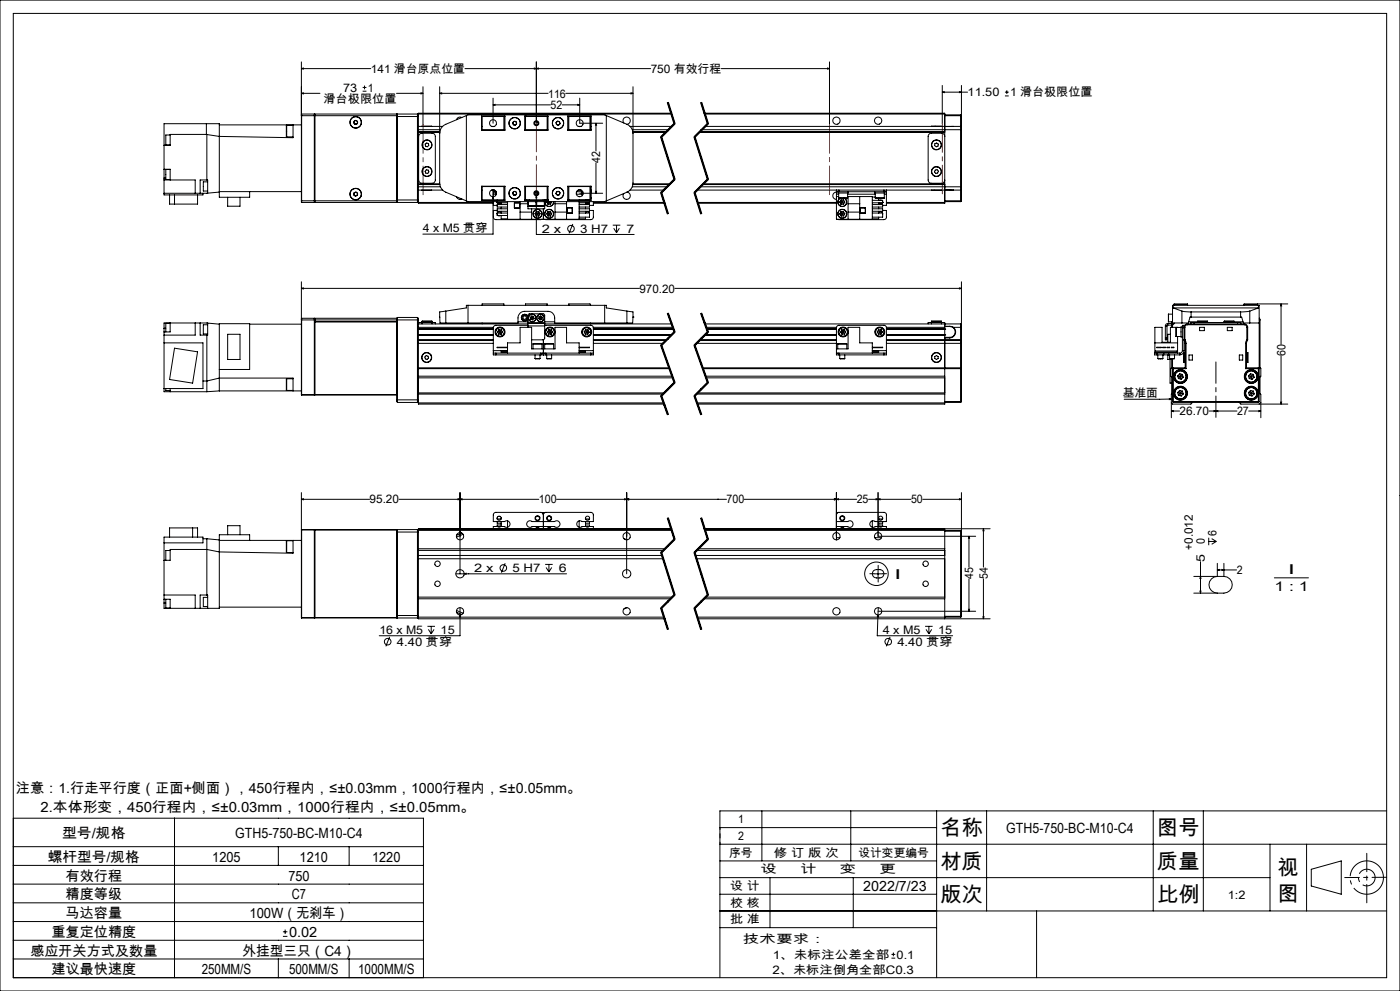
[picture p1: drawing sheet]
<svg xmlns="http://www.w3.org/2000/svg" width="420mm" height="297mm" viewBox="0 0 420 297" stroke-linecap="round" stroke-linejoin="round" font-family="sans-serif">
<g fill="none" stroke="#000" stroke-width=".3">
<path d="M0 0h420v297h-420zM4 4h412v289h-412zM90.4 18.6v41.6M160.9 18.6v18.3M248.8 18.6v18.8M61.9 37.1v3.2M65.8 37.4h24.6M86 37.5v3.5M86 37.5h1.9M87.9 37.4v3.9l-22.1-.4-3.7-.6M90.4 20.6l.6-.2v.3zM90.4 28l.6-.2v.3z"/>
<path d="M90.4 28h5.6M90.4 20.6h20.8M90.5 34.2l-.1 .5h28.6M90.5 34.2v26.5M90.5 34.2h3.8M94.3 34.2v26.5M94.3 34.2l.1 .1M94.4 34.3v.4M94.4 34.2v.1M94.4 34.7v25.5M94.4 34.2h24.6M94.4 34.2v.5"/>
<path d="M94.4 34.2h.1M106.1 36.8l.4 .4M106.4 36.2l-.3 .6M106.9 36.1l.4 .5M106.9 36.1l-.5 .1M107.1 37.1l-.6 .1M107.3 36.6l-.2 .5M108.8 27.3h1.1M108.8 26.2h1.1M109.4 25.6v1.2M119 28h7.9M119 34.7v25.5"/>
<path d="M119 34.2v.5M119 34.4v.5M119 34.2v.2M119 34.9v25M119 34.9h6.5M119.2 34.2v26.5M119.2 34.2h6M119.2 34.2l-.2 .2M125.2 34.2v26.5M125.2 34.2l.3 .2M125.5 34.4v.5M125.5 34.2v.2"/>
<path d="M125.5 34.9v25M125.5 37.9h7.3M125.5 39.6h6.4M125.5 39.7h6.4M125.5 34.2h75.9M125.5 38.9h6.6M125.5 39.5h6.4M126.3 27.8l.6 .2-.6 .1zM126.5 37.9h3M126.9 26v11.4M131.9 28l.6-.2v.3zM131.9 26v28.8a3 3 0 0 0 1.8 2.8l6.2 2.6"/>
<path d="M131.9 28h32.5M138.5 35.2h-.1a1.1 1.1 0 0 0-1.5 .7M139.9 34.6l-6.7 2.9a2.94 2.94 0 0 0-1.3 2.5M139.9 34.6v25.6M139.9 34.6l.5-.2h41l.5 .2M144.5 37.9h.1M144.5 38.9h.1M144.5 34.8h7v4.2h-7zM144.6 38.9h6.9M147.5 37.9h.8M147.9 31.4l.6-.1v.3zM147.9 29.4v7.5"/>
<path d="M147.9 31.4h17.2M151.2 34.9v4M151.5 34.9h-6.9v4.1M153.8 36.9l.3 .5M154.1 37.4h.6M154.1 36.4l-.3 .5M154.1 36.4h.6M154.7 36.4l.3 .5M155 36.9l-.3 .5M157.4 34.8h7v4.2h-7zM157.4 34.9h7M157.4 38.9h7"/>
<path d="M157.7 34.9v4M157.8 34.8l.1 .1M160.3 20.4l.6 .2-.6 .1zM160.9 20.6l.6-.2v.3zM164.1 34.9v4M166.9 36.7l.1 .6M167 37.3l.5 .2M167.3 36.3l.6 .2M167.3 36.3l-.4 .4M167.9 36.5l.1 .6M168 37.1l-.5 .4M168.7 31.4h5.2"/>
<path d="M169.7 28h20.2M170.3 34.9h6.9v4.1M170.3 34.8h7v4.2h-7zM170.3 38.9h6.9M170.6 34.9v4M173.3 31.3l.6 .1-.6 .2zM173.5 37.9h.8M173.9 29.4v7.5h6.9M177 34.9v4M177.2 37.9h.1M177.2 38.9h.1M178.8 36.9l.2 .6h-.4z"/>
<path d="M178.8 36.9v8.4M181.9 34.6v25.6M181.9 34.6l6.2 2.6M187.1 36.9a1.09 1.09 0 0 1 .4-1.7 1.09 1.09 0 0 1 1.5 .6 1.09 1.09 0 0 1-.9 1.4M188.1 37.2l.5 .3a2.94 2.94 0 0 1 1.3 2.5M189 37.9h12.5M189.3 27.8l.6 .2-.6 .1zM189.7 38.9h10.9M189.9 39.6h9.9M189.9 39.5h10M189.9 26v28.8a3 3 0 0 1-1.8 2.8M189.9 39.7h9.8"/>
<path d="M195.2 20.6h-55.7M200.2 30.8l2 6.3M200.4 30.7l2 6.4-4 4 4 12.6-4 4 2 6.4M200.5 30.7l2 6.3M201.3 33.9h-75.8v.3M202.2 36.9l-4 4M202.5 37.2l-4 4M209.8 39.7h73.6M209.8 39.6h73.6M209.9 39.5h73.5M210.2 30.8l2 6.3M210.4 30.7l2 6.4-4 4 4 12.6-4 4 2 6.4"/>
<path d="M210.5 30.7l2 6.3M210.5 38.9h77.7M211.3 33.9h72.1v.3M211.4 34.2h72M211.6 37.9h73.3M212.2 36.9l-4 4M212.5 37.2l-4 4M216.4 20.6h32.4M248.2 20.4l.6 .2-.6 .1zM279.4 37.9h3M282.7 27.6l.6-.1v.3zM282.7 27.6h7.6"/>
<path d="M282.7 25.6v11.5M283.4 34.2v4.7M283.4 38.9v17.1M283.4 34.4h4.8M283.4 34.7h4.8M284.9 37.9h-1.5v1M284.9 37.9h1.1M284.9 37.9h.1M286 37.9h-1.1M286 37.9h2.2M287.8 27.5l.6 .1-.6 .2zM288.2 37.9v1"/>
<path d="M288.2 37.9l.2 .2M288.2 38.9h.2M288.2 34.4l.2 .2-.2 .1M288.2 34.4v.3M288.2 34.7v3.2M288.2 38.9v17.1M288.4 25.6v12.5M288.4 38.1v.8M288.4 38.9v17.1M301.5 28.7h1.1M301.5 27.6h1.1M302 27.1v1.1"/>
<path d="M49.2 50.7v2.7M49.2 50.7v-13.6h16.6v22h9.1v-1.7M49.2 53.4v5h11.7v-.5M49.2 53.9h9.4v4M49.2 50.7h1.8v3.2M49.2 53.4h.5M50.9 58.4v2.8h8.4v-2.8M51 50.8h-1.3v3h1.3M51 40.5h-1.3v3h1.3M52.4 58.4v2.8M61.9 40.3h-10.9v3.2h-1.8M61.9 40.3h.2"/>
<path d="M62.1 40.3v13.6M62.3 54.5h-1.3v2.8h1.3M62.3 57.9h-13.1M62.3 57.9v-4h-2.3v4M65.8 57.4h24.6M65.8 57.6l-3.5 .3M68.3 59.1v2.7h3.7v-2.7M86 41h1.9M106.2 58.4l.4 .3M106.3 57.8l-.1 .6M106.8 57.6l.4 .4M106.8 57.6l-.5 .2"/>
<path d="M107.1 58.5l-.5 .2M107.2 58l-.1 .5M119 59.9v.5M119 59.9h6.5M125.5 59.9v.5M125.5 55.2h6.4M125.5 57h7.3M125.5 56h6.6M125.5 55.3h6.4M126 40.1l3.6-.2a.96 .96 0 0 1 1 1v13a.96 .96 0 0 1-1 1h-3a1.02 1.02 0 0 1-1-1v-13zM126.5 57h3M127.6 43.2l.4-.3 .6 .2v.5l-.4 .4-.6-.2z"/>
<path d="M127.9 50.9l.5 .1 .3 .5-.4 .5-.6-.1-.2-.5zM136.9 58.9a1.07 1.07 0 0 0 1.6 .7M144.5 57h.1M144.5 55.8h7v4.2h-7zM144.5 56h.1M144.6 55.8v4.1h6.9M144.6 55.9h6.9M147.5 57h.8M147.9 59l.2 .6h-.4zM147.9 56.9v13.3h-21M148 57.5h.8M148 57.5v.7"/>
<path d="M148 57v.5M148 58.2v.8M148 59.9v.1M148 58.2h.7M148.5 57.5v.4h.4M148.7 57.9v.8M148.8 57.3v.2M148.8 57.5h.1M149.2 59.9v.1M151.2 55.9v4M153.8 58l.3 .4M154.1 57.4l-.3 .6"/>
<path d="M154.1 58.4h.6M154.7 57.4l.3 .5M154.7 57.4h-.6M155 57.9l-.3 .5M157.4 55.8h7v4.2h-7zM157.4 59.9h7M157.4 55.9h7M157.7 55.9v4M157.9 59.9l-.1 .1M158.4 59.9v.1M158.9 59.9v.1M160.4 57.9h1"/>
<path d="M160.7 57.5h.4M160.9 58.7l.1 .6h-.2zM160.9 57.2v13.1h29.4M162.9 59.9v.1M163.4 59.9v.1M163.6 59.9l-.1 .1M164.1 55.9v4M164.4 60h-.1M166.8 58.1l.5 .4M167 57.5l-.2 .6M167.6 57.4l.4 .4M167.6 57.4l-.6 .1"/>
<path d="M167.8 58.3l-.5 .2M168 57.8l-.2 .5M170.3 55.8h7v4.2h-7zM170.3 55.9h6.9M170.6 55.9v4M172.9 58.2h1.8M173 57.5h1.8M173.5 57h.8M173.6 58.9h.1M173.7 59.9v.1M173.9 57.9h6.9M174.5 57.5v.4h.4"/>
<path d="M174.7 57.9v.8M175.6 59.9v.1M177 55.9v4M177.2 59.4h.1M177.2 59.3h.1M177.2 55.8v4.1h-6.9M177.2 57h.1M177.2 57.5h.1M177.2 56h.1M177.2 57.9h.1M177.2 57v.5M178.6 57.3h.4l-.2 .6z"/>
<path d="M178.8 48.8v9.1M188.1 57.6l-6.2 2.6M188.1 57.6a1.1 1.1 0 0 1 1 1.4 1.1 1.1 0 0 1-1.6 .6 1.1 1.1 0 0 1-.4-1.6M189 57h10.1M189.7 56h10.4M189.9 55.3h10.9M198.2 41.1l4 12.7M198.2 57.8l2 6.3M198.5 41l4 12.7M198.5 57.7l2 6.3M200.9 55.2h-11M202.2 53.6l-4 4"/>
<path d="M202.5 53.9l-4 4M208.2 41.1l4 12.7M208.2 57.8l2 6.3M208.5 41l4 12.7M208.5 57.7l2 6.3M209.1 57h41.9M210.1 56h78.1M210.8 55.3h72.6M210.9 55.2h72.5M212.2 53.6l-4 4M212.5 53.9l-4 4M250.9 57.6a1.09 1.09 0 0 0-1.1 1.1 1.09 1.09 0 0 0 1.1 1.1"/>
<path d="M250.9 57.5h.8M250.9 57.5v.7M250.9 57v.5M250.9 58.2v7.5h10.8v-6.8h-7.4M250.9 58.9h.7M250.9 58.2h.7M251 57h.7M251.4 57.5v.4h3v-.4M251.6 59.3h2.7M251.6 57.9v1.4M251.7 57v.5M251.7 57h13.5"/>
<path d="M251.7 57.5h13.5M252.1 59.4a1.35 1.35 0 0 0-.5 2 1.35 1.35 0 0 0 2.1 0 1.35 1.35 0 0 0-.4-2M252.2 59.4a1.3 1.3 0 0 0-.5 2 1.3 1.3 0 0 0 2 0 1.3 1.3 0 0 0-.5-2M252.3 59.9l-.4 .7M252.3 59.9l.8 1.3M253 59.9h-.7M253 59.9l.4 .7M253 59.9l-.7 1.3M254.3 57.9v1.4M254.3 58.2h8.3M254.4 58.9v6.8M257.9 58.9v6.8"/>
<path d="M261.7 59.1h.9M262.4 57.5v.4h3v-.4M262.6 59.3v.1M262.6 59.3h2.7M262.6 57.9v1.4M262.6 59.4h.1M263.6 59.4v.6M265.2 57.5h.7M265.2 57h.7M265.2 57v.5M265.3 59.3l-2.7 .1M265.3 57.9v1.4"/>
<path d="M265.3 58.2h.6M265.9 57.5v.7M265.9 57v.5M265.9 58.2v3.4h-1.1M265.9 57h19M279.4 57h3M280.5 43.1l.5-.2 .5 .3-.1 .6-.5 .2-.5-.4zM280.6 51l.5-.1 .4 .4-.2 .6-.6 .1-.3-.5zM283.4 40.9a.96 .96 0 0 0-1-1h-3a.96 .96 0 0 0-1 1v13a.96 .96 0 0 0 1 1h3a.96 .96 0 0 0 1-1M283.4 56v4.7M283.4 56v.9h1.5M284.9 56.9l1.1 .1"/>
<path d="M284.9 57h1.1M284.9 56.9v.1M286 57h2.2M288.2 56h.2M288.2 56v1M288.2 57v3.2M288.4 56v.7M288.4 56.7l-.2 .3M288.4 56.7v3.5M90.4 60.2l.1 .5M90.4 60.2h28.6M90.5 60.7h3.8"/>
<path d="M94.4 60.2v.4M94.4 60.6h.1M94.4 60.6l-.1 .1M94.4 60.6v.1M94.4 60.2v.5M94.4 60.7h24.6M119 60.2v.5M119 60.6h.1M119 60.4v.2M119 60.6v.1M119 60.4l.2 .3M119.2 60.7h6"/>
<path d="M125.5 60.7v.2h22.5M125.5 60.4v.3M125.5 60.7h22.5M125.5 60.4l-.3 .3M139.9 60.2l.5 .2h41l.5-.2M148 60.4v1.2h1.2M149.1 60.7h.1M149.2 60.8a.64 .64 0 0 0 .6 .4 .64 .64 0 0 0 .6-.4v.5M149.2 63.1h-1.2l.1 2.3 .7 .4 13.8-.1M149.2 60.4v.3zM149.2 63.8v.8h3.1M149.2 63.8h3.1"/>
<path d="M149.2 60.8h3.1M149.2 63.9v.3M149.2 60.9h1.1M149.4 64.6h.7M150.4 63.3v.5a.66 .66 0 0 0-.6-.3 .66 .66 0 0 0-.6 .3M150.4 62.1v.5M150.4 64.6v1h1.9M152.3 60.4v5.3h21.4v-5.3M152.3 61.3h-3.1v.8h3.1M152.3 62.6h-3.1v.7h3.1M154.3 60.8h1.6v1.6h-1.6zM154.3 60.8h1.6v1.5h-1.6z"/>
<path d="M156 60.4v5.3M156 63.6h3.5M156 61.1h2.4M158.4 60.4v.3M158.4 61.8v.8h5v-.8M158.4 60.7v1.1M158.4 60.7h.1M158.4 61.8h5M158.5 61.6h2.3M158.5 60.4v1.2M159.5 62.6v3.1M160.5 64.1h1.5"/>
<path d="M160.5 64.1l.4 .6M160.8 60.7h.2M160.8 60.4v1.2M160.9 63.4h.7M160.9 63.4l-.4 .7M160.9 64.7h.7M160.9 63.4l.4 .7M161 61.6h.1M161 61.6h1.3M161 60.4v1.2M161 61.7h1.3M161.3 64.1l.3 .6"/>
<path d="M161.3 64.1l-.4 .6M161.6 63.4l.4 .7M161.6 63.4l-.3 .7M162 64.1l-.4 .6M162.3 61.7h1M162.3 61.6h1M163 62.6v3.1M163.3 61.7h.1M163.3 60.7h.1M163.3 60.4v1.2M163.4 60.6v.1M163.4 60.7v1.1"/>
<path d="M163.5 60.4l-.1 .2M164 60.6h1.5M164 64.1h1.5M164 60.6l.4 .6M164 64.1l.4 .6M164.1 60.4l-.1 .2M164.4 63.4h.7M164.4 63.4l-.4 .7M164.4 63.4l.3 .7M164.4 61.2h.7M164.4 64.7h.7M164.7 60.4v.2"/>
<path d="M164.7 60.6l.4 .6M164.7 60.6l-.3 .6M164.7 64.1l.4 .6M164.7 64.1l-.3 .6M164.9 60.4l-.2 .2M165.1 63.4l.4 .7M165.1 63.4l-.4 .7M165.4 60.4l.1 .2M165.5 60.6l-.4 .6M165.5 64.1l-.4 .6M166.1 60.4a1.31 1.31 0 0 1-1.3 1.4 1.31 1.31 0 0 1-1.4-1.2M166.1 60.4a1.35 1.35 0 0 1-1.3 1.5 1.35 1.35 0 0 1-1.4-1.3"/>
<path d="M166.5 60.4v5.3M166.5 63.6h3.5M166.5 61.1h3.5M170 60.4v5.3M170.1 62.3h1.6v1.6h-1.6zM171.7 62.3h-1.6v1.5h1.6M171.8 67.1l-1.1 2.9M173.7 61.3h3.1v.8h-3.1M173.7 62.6h3.1v.7h-3.1M173.7 63.8h3.1M173.7 60.8h3.1M175.6 63.3l.1 .5a.63 .63 0 0 1 .6-.3 .63 .63 0 0 1 .5 .3"/>
<path d="M175.6 62.1v.5M175.6 65.1v.5h-1.9M175.7 60.9h1.1M175.9 60h.7M176.8 60h.1M176.8 60.8a.61 .61 0 0 1-.5 .4 .61 .61 0 0 1-.6-.4l-.1 .5M176.8 60.4v.3zM176.8 63.9v.3M176.8 63.1h1.2v2a.73 .73 0 0 1-.8 .7l-13.8-.1M176.8 63.8v1.3h-3.1M176.8 60.7h.1M178 60.4v1.2h-1.2"/>
<path d="M178 60.9h21.4M178 60.7h21.2M183.8 67.5h2.3M184.1 68.4l.9 1.3M185 67.5v2.2M185.8 68.4l-.8 1.3M209.3 60.7h41.6M209.3 60.9h41.6M251.9 60.6l.4 .6M251.9 60.6h1.5M251.9 64.1l.4 .6M252.3 63.4h.7"/>
<path d="M252.3 63.4l-.4 .7M252.3 63.4l.8 1.3M252.7 64.1h-.8M252.7 64.1h.7M252.7 64.1l-.4 .6M253 63.4l.4 .7M253 63.4l-.3 .7M253.1 61.2h-.8M253.1 64.7h-.8M253.4 60.6l-.3 .6M253.4 64.1l-.3 .6M254.4 63.6h3.5"/>
<path d="M254.4 61.1h3.5M258 62.3h1.6v1.6h-1.6zM258.1 62.3h1.5v1.5h-1.5zM261.7 60h3.1v.8M261.7 61.3h3.1v.8h-3.1M261.7 62.6h3.1v.7h-3.1M261.7 63.8h3.1v1.3h-3.1M261.7 60.8h3.1M263.6 63.3v.5a.63 .63 0 0 1 .6-.3 .63 .63 0 0 1 .6 .3M263.6 62.1v.5M263.6 65.1v.5h-1.9M263.7 60.9h1"/>
<path d="M263.8 60h.7M264.8 60.8a.61 .61 0 0 1-.6 .4 .61 .61 0 0 1-.6-.4v.5M264.8 60.4v.3M264.8 63.9v.3M264.8 63.1h1.1v2.3l-.7 .4-13.9-.1M264.8 60.7h.1M265.9 60.7h17.5M283.4 60.7v.2h-17.5M283.4 60.2h4.8M283.4 60.4h4.8M288.2 60.2h.2M288.2 60.2v.2"/>
<path d="M288.4 60.2l-.2 .2M49.2 98.4v1.1M49.2 99.5v17.9h12.9M49.2 98.4h.5M51 96.9h-1.3v2.6M51 96.8v2.7h-1.8M58.6 96.8v3.6h-9.4M60 96.8v3.6h2.3v-3.6M62.3 97.3h-1.3v2.8h1.3M62.3 96.8h-13.1v1.6M62.3 96.8l3.5 .4M74.9 97.2h15.5"/>
<path d="M90.4 86.4l.6-.1v.3zM90.4 84.5v33.8M90.4 86.4h101.4M90.5 95.4v23M90.5 95.4l-.1 .5h35.1M90.5 95.4h3.8M94.3 95.4v23M94.3 95.4l.1 .5M94.4 95.9v-.5h24.6v22.8M94.4 95.9v22.5h24.6M94.4 96.4h24.6zM119.2 95.1v25.5"/>
<path d="M119.2 95.1l-.2 .3v24.4M119.2 95.1h6M125.2 95.1v25.5M125.2 95.1l.3 .3v.5M125.5 97.1h32.9M125.5 98.6h22.5M125.5 98.7h22.5M125.5 98.1h22.5M125.5 98.5h22.5M125.5 95.9v14.3M126.6 96.6l.1 .1M126.6 96.3h3"/>
<path d="M126.6 96.7h-1v.4M126.6 96.6h3M126.6 96.7h3M126.6 96.3v.3M126.6 96.7v.4M129.6 96.6l-.1 .1M129.6 96.7h1v.4M129.6 96.3v.3M129.6 96.7v.4M131.9 95h.1M131.9 95l.1 1.8h1.7M133.7 96.8h21.7a3.2 3.2 0 0 1 .6-2.9l.6-.5 .8-.1h7a1.99 1.99 0 0 1 2 2v1.5h21.7"/>
<path d="M133.7 93.2l-1.8 .3v1.5M133.7 93.2l6.2-.9v-.8h42v.8l6.2 .9M133.7 93.2v3.6M140.4 91.5v5.3M144.6 91.5v-.4h6.6v.4M144.6 96.8v.3M149.3 99.4l.3 .7M149.3 99.4l.7 .1M149.7 98.8l.7 .1M149.7 98.8l-.4 .6M149.7 98.8l.3 .7M150 99.5l.7 .1"/>
<path d="M150 99.5l.3 .7M150 99.5l-.4 .6M150.4 98.9l.3 .7M150.4 98.9l-.4 .6M150.7 99.6l-.4 .6M155.4 96.4h3M157.7 91.5v-.4h6.4v.4M158.4 96.9v.8M158.4 96.7v.2M158.4 96.7v-2.3l.4-.4 4.4 .1 .2 .3v2.3M158.4 97.5l-10.1 .1-.3 .6v6.9M158.4 96.7h5"/>
<path d="M158.4 96.9h5M158.4 97.7h5M158.4 97.7v.4M159.1 95.1l.1 .6M159.1 95.1l.6 .2M159.2 95.7l.6 .1M159.6 94.7l.5 .2M159.6 94.7l-.5 .4M159.6 94.7l.2 1.1M159.7 95.3l-.5 .4M159.7 95.3l.5 .2M160.1 94.9l.1 .6"/>
<path d="M160.1 94.9l-.4 .4M160.2 95.5l-.4 .3M161.6 95.5l.4 .3M161.7 94.9l-.1 .6M161.7 94.9l.4 .4M162.1 95.3l.5 .4M162.1 95.3l-.5 .2M162.2 94.7l.5 .4M162.2 94.7l-.5 .2M162.2 94.7l-.2 1.1M162.6 95.7l-.6 .1M162.7 95.1l-.1 .6"/>
<path d="M162.7 95.1l-.6 .2M163.4 96.9v.8M163.4 97.7l-.1 4-.4 .1h-3.4M163.4 96.7v.2M163.4 97.6l13.8-.1a.73 .73 0 0 1 .8 .7v6.9M163.4 97.1h38.1M163.4 96.4h3M164.3 99.4l.3 .7M164.3 99.4l.7 .1M164.7 98.8l.7 .1M164.7 98.8l-.4 .6M164.7 98.8l.3 .7"/>
<path d="M165 99.5l.7 .1M165 99.5l.3 .7M165 99.5l-.4 .6M165.4 98.9l.3 .7M165.4 98.9l-.4 .6M165.7 99.6l-.4 .6M170.6 91.5v-.4h6.4l.2 .4M175.3 99.4l.3 .7M175.3 99.4l.7 .1M175.7 98.8l.7 .1M175.7 98.8l-.4 .6M175.7 98.8l.3 .7"/>
<path d="M176 99.5l.7 .1M176 99.5l.3 .7M176 99.5l-.4 .6M176.4 98.9l.3 .7M176.4 98.9l-.4 .6M176.7 99.6l-.4 .6M177.2 96.8v.3M178 98.1h23.8M178 98.6h24M178 98.7h24.1M178 98.5h24M181.4 91.5v5.3"/>
<path d="M188.1 93.2l1.8 .3v1.5M188.1 93.2v3.6M189.9 95l-.1 1.8h-1.7M189.9 95h.1M200.2 94l2 5.5M200.4 93.9l2 5.6-4 4 4 11.2-4 4 2 5.6M200.5 93.8l1 2.8M201.5 96.6l1 2.8zM202.2 99.4l-4 4M202.5 86.4h85.9M202.5 99.6l-4 4M210.2 94l2 5.5"/>
<path d="M210.4 93.9l2 5.6-4 4 4 11.2-4 4 2 5.6M210.5 93.8l2 5.6M211.5 97.1h76.7M211.8 98.1h39.2M212 98.5h38.9M212 98.6h38.9M212.1 98.7h38.8M212.2 99.4l-4 4M212.5 99.6l-4 4M252.2 99.6l.4 .6M252.5 98.9l-.3 .7M252.5 98.9l.4 .6"/>
<path d="M252.9 99.5l-.7 .1M252.9 99.5l.5 .6M252.9 99.5l-.3 .7M253.3 98.8l-.8 .1M253.3 98.8l.4 .6M253.3 98.8l-.4 .7M253.7 99.4l-.3 .7M253.7 99.4l-.8 .1M263.2 99.5l.4 .7M263.2 99.5h.7M263.6 98.8h.7M263.6 98.8l-.4 .7"/>
<path d="M263.6 98.8l.3 .7M263.9 99.5h.8M263.9 99.5l.4 .7M263.9 99.5l-.3 .7M264.3 98.8l.4 .7M264.3 98.8l-.4 .7M264.7 99.5l-.4 .7M265.9 98.6h17.5M265.9 98.7h17.5M265.9 98.1h17.5M265.9 98.5h17.5M279.4 96.3h3"/>
<path d="M279.4 96.6l.1 .1M279.4 96.7h-1v.4M279.4 96.6h3M279.4 96.3v.3M279.4 96.7v.4M279.4 96.7h3M282.4 96.6v.1M282.4 96.7h1v.4M282.4 96.3v.3M282.4 96.7v.4M283.4 97.1v1M283.4 98.5v.1"/>
<path d="M283.4 98.6h.1M283.4 97.1v.7h1.5M283.4 98.1v.4M283.4 98.6v1.8M283.4 97.9h1.5M284.9 97.9a1.62 1.62 0 0 1 1.7 1.6 1.62 1.62 0 0 1-1.7 1.6M284.9 97.8l1.1 .3M284.9 97.8v.1M286 98.1a1.79 1.79 0 0 1 .6 2 1.79 1.79 0 0 1-1.7 1.2M286 98.1h2.2M287.8 86.3l.6 .1-.6 .2zM288.2 97.1v1"/>
<path d="M288.2 97.1l.2 .2v.8h-.2M288.2 98.1v3.7M288.4 84.5v17.3M349.6 97.7h.5M349.6 97.7v3.6M350.1 97.7v3.6M350.3 96.9l-.5 .3-.2 .5M350.3 97.4l-.2 .3M350.3 96.9v.5M350.5 94.2l.1 2.2M350.5 94.2h.1M350.6 94.2h-.1"/>
<path d="M350.6 94.2v2.2M350.6 96.4h1.2M350.6 94.2h1.2M351.5 96.4v1.7M351.8 96.7l-.2 .2h-1.3M351.8 97.4v.7M352 92.3h25.5M352 92.3l2.6 .9M352 91.5v.8M352.2 96.8l-.4 .6h-1.5M352.2 91.5v-.4h4.1v.4M352.2 91.3h4.1"/>
<path d="M352.8 98.1v2.8M352.8 98.1h1.5M353.3 98.1h-2.2v4.5h-2.5v-4.5h-2.1v7.7M354.6 93.2l2.7 .3M354.6 96.8h-2.8v-5.3h26v18.7M354.6 93.2v3.6M354.7 98h-.4v3h.4M354.7 98.2h.5M354.7 98.2v6.9M355.2 98.1v-.6h-.5v.7M355.2 98.1h.3M355.2 98.1v7"/>
<path d="M355.5 98.1v3.7M356.2 97.1a1.02 1.02 0 0 0-1 1M356.2 97.1v.2M356.2 97.3l-.6 .4-.1 .4M356.2 97.1h17.1M356.2 97.3h17.1M356.6 96.4h2.7M357.3 95h-.3l-.5 1.8h-1.9M357.3 95h14.9M357.3 93.5h14.9M357.3 93.5v1.5M358.2 96.7h-.9v.4"/>
<path d="M358.2 96.7h13.1M358.2 96.7v.4M359.3 96.3h3M359.3 96.6v.1M359.3 96.6h3M359.3 96.3v.3M359.9 98.1h1.4v1h-1.4zM362.3 96.6l-.1 .1M362.3 96.3v.3M367.2 96.3h3M367.2 96.6l.1 .1M367.2 96.6h3"/>
<path d="M367.2 96.3v.3M368.2 98.1h1.4v1h-1.4zM370.2 96.6v.1M370.2 96.4h2.7M370.2 96.3v.3M371.3 96.7h1v.4M371.3 96.7v.4M372.2 95h.3l.5 1.8h1.9M372.2 93.5v1.5M373.2 91.3h4.1M373.3 97.3l.6 .4 .2 .4M373.3 97.1a1.02 1.02 0 0 1 1 1"/>
<path d="M373.3 97.1v.2M374.1 98.1h.2M374.1 98.1v3.7M374.3 98.1v3.7M374.9 93.2l-2.7 .3M374.9 96.8h2.9M374.9 93.2v3.6M377.3 91.1v.4M377.5 92.3l-2.6 .9M377.5 91.5v.8M377.8 95.4l.2 .5M377.8 95.9h.2"/>
<path d="M378 95.9v14.3M384.3 91.1l.2 .6h-.3zM384.3 91.1v12.1M386.3 91.1h-13.1v.4M49.2 102.8h11.7v13.6h-11.7M49.7 116.4v.6h1.3M51 116.4v1M52.4 104.3l6.9 1.1-1.5 9.4-6.9-1.1zM60.9 114.2h1.2l3.7-.9h22.1v3.9M62.1 100.4v17M65.8 110.7h9.1v-13.7h-9.1v20.2M65.8 117.2h24.6"/>
<path d="M65.8 117.2l-3.7 .2M68.3 100.2h3.7v7.5h-3.7zM86 113.5v3.5M86 113.5h1.9M86 117h1.9M90.4 118.3l.1 .1M90.5 118.4h3.8M94.4 118.2l-.1 .2M119 118.2l-28.6 .1M119 118.2v.1M119 119.8l.2 .8M119 119.8h6.5"/>
<path d="M125.5 110.2v.3M125.5 110.5v10.6h73.7M125.5 110.5h75.3M125.5 112.7h76.1M125.5 113.2h76.3M125.5 110.2h75.3M125.5 118.1h73.4M125.5 117.8h73.8M125.5 100.4h22.5M125.5 100.3h22.5M125.5 101.8h22.5M125.5 102.1h22.5"/>
<path d="M125.5 102.9h22.5M125.5 100.5h22.5M127.8 106.6l.6 .1 .2 .6-.5 .4-.5-.1-.1-.6zM148 105.8h.8M148 105.8v.6h.8M148 105.1v.7M148 105.1h4.3M148.8 105.8h13.4M148.8 106.4h13.4M148.8 105.8v.6M149.6 100.1l.7 .1M152.3 105.8v-3h3.7v-4.7h3.5v6.5h7v-6.5h3.5v4.7h3.7v3"/>
<path d="M152.3 105.2h-1.9v.3h1.9M152.3 104.1h-3.1l3.1 .1M159.9 103.1h2.7M159.9 103.1v1.5M160.5 107.5h1.5M160.5 106.4v1.1M162 106.4v1.1M162.2 105.8h1.6M162.2 106.4h.8M162.2 105.8v.6M162.6 103.1v1.5M163 106.4h.8"/>
<path d="M163 101.8v4.6M163.4 103h.1M163.4 103.1h2.7M163.4 103.1v1.5M163.4 103l2.7 .1M163.8 105.8h13.4M163.8 106.4h13.4M163.8 105.8v.6M164 107.5h1.5M164 106.4v1.1M164.6 100.1l.7 .1M165.5 106.4v1.1"/>
<path d="M166.1 103.1v1.5M173.7 105.2h1.9v.3h-1.9M173.7 104.1h3.1l-3.1 .1M173.7 105.1h4.3M175.6 100.1l.7 .1M177.2 105.8h.8M177.2 105.8v.6M178 105.8v.6h-.8M178 105.1v.7M178 100.4h23.5M178 100.3h23.6M178 101.8h22.1"/>
<path d="M178 102.1h21.8M178 102.9h21M178 100.5h23.4M198.2 103.5l4 11.2M198.2 118.7l2 5.6M198.5 103.4l4 11.2M198.5 118.6l2 5.6M202.2 114.5l-4 4M202.5 114.8l-4 4M208.2 103.5l4 11.2M208.2 118.7l2 5.6M208.5 103.4l4 11.2"/>
<path d="M208.5 118.6l2 5.6M208.9 118.1h74.5M209 102.9h41.9M209.3 117.8h74.1M209.8 102.1h41.1M210.1 101.8h40.8M210.7 110.2h77.5M210.9 110.5h77.3M211.4 100.5h39.5M211.5 100.4h39.4M211.6 100.3h39.3M211.6 112.7h71.8"/>
<path d="M211.8 113.2h71.6M212.2 114.5l-4 4M212.5 114.8l-4 4M250.9 105.8h.8M250.9 104.6h3.5v-6.5h3.5v4.7h3.8v3M251.3 103.1h.1M251.3 103.1h2.7M251.3 103.1v1.5M251.7 105.8h13.5M251.7 105.8v.6M251.7 106.4h13.5M251.9 107.5h1.5"/>
<path d="M251.9 106.4v1.1M253.4 100.1l-.8 .1M253.4 106.4v1.1M254 103l-2.7 .1M254 103.1h.1M254 103.1v1.5M261.7 105.2h1.9v.3h-1.9M261.7 104.1h3.1l-3.1 .1M261.7 105.1h4.2M263.6 100.2h.7M265.2 105.8h.7M265.2 105.8v.6"/>
<path d="M265.9 105.1v-7l-.3-.5-14.1-.1-.4 .2-.2 .5v8.2h.8M265.9 105.8v.6h-.7M265.9 105.1v.7M265.9 100.4h17.5M265.9 100.3h17.5M265.9 101.8h22.3M265.9 102.1h22.3M265.9 102.9h22.3M265.9 100.5h17.5M280.4 106.9l.6-.3 .4 .3v.6l-.5 .2-.5-.3zM283.4 100.5v20.6h-74.2M283.4 100.4v.1"/>
<path d="M283.4 100.4h.1M283.4 101.1h1.5M283.4 101.3h1.5M284.9 101.1v.2M288.2 110.2l.2 .2-.2 .1M288.2 110.2v.3M288.2 101.8h.2M288.2 101.8v.3M288.2 102.1v.8M288.2 102.9h.2M288.2 102.9v7.3M288.2 110.5v9.8"/>
<path d="M288.4 101.9l-.2 .2M288.4 101.8v.1M288.4 101.9v1M288.4 102.9v17.4M346.5 102.8h6.8M346.6 105.2h6.5v.3h-6.5zM347.1 104.1l1.2 .1zM347.1 105.8h-.7v.6h.7M347.1 105.8h6.8M347.1 106.4h2M347.1 105.8v.6M347.3 107.5h1.6"/>
<path d="M347.3 106.4v1.1M348.9 104.1l.7 .1zM348.9 106.4v1.1M349.1 106.4h1.5M349.1 105.8v.6M349.6 101.3v.5h.5v-.5M349.6 101.3h.5M350.1 104.1l.8 .1zM350.3 106.4v1.3h1.2M350.6 106.4h3.3M350.6 105.8v.6M350.8 119.4l.6 .2-.6 .2z"/>
<path d="M350.9 107.5h1.5M350.9 106.4v1.1M351 107.7v7.1h.5M351.1 100.2h-.8v2.4M351.4 119.6l-14.1 .1M351.4 104.1l.7 .1zM351.5 110.2l-.2 .2v2.3l.5 .5M351.5 110.2h4.1M351.5 107.6v2.6M351.5 113v5M351.8 110.5l.2-.3v.3M351.8 110.5h.2"/>
<path d="M351.8 117.8l-.4 .3v7.1M351.8 107.6v2.6M351.8 110.5v9.8M352 110.5h3.8M352 110.5v9.8M352.4 106.4v1.1M352.8 100.9h1.5M353.3 100.9v4.9M353.3 117.6l.2 .9M353.3 117.6l.8 .3M353.3 112.6l.2 .8M353.3 112.6l.8 .3"/>
<path d="M353.5 118.5l.9 .2M353.5 113.4l.9 .3M353.9 117l.8 .2M353.9 117l-.6 .6M353.9 117l.2 .9M353.9 112l-.6 .6M353.9 112l.8 .2M353.9 112l.2 .9M353.9 105.8v.6M354.1 117.9l-.6 .6M354.1 117.9l.3 .8M354.1 117.9l.9 .2"/>
<path d="M354.1 112.9l-.6 .5M354.1 112.9l.3 .8M354.1 112.9l.9 .2M354.7 105.1l-.3 .6-.5 .1M354.7 105.1h.5M354.7 117.2l.3 .9M354.7 117.2l-.6 .7M354.7 112.2l.3 .9M354.7 112.2l-.6 .7M355 118.1l-.6 .6M355 113.1l-.6 .6M355.2 105.1a1.33 1.33 0 0 1-1.3 1.3"/>
<path d="M355.2 105.7v3M355.2 105.7h.3M355.2 108.7h.3M355.3 102.1l.3 .8M355.5 101.8v.1M355.5 101.8h-.3l.1 .3M355.5 105.7h.1M355.5 101.9l.3 1M355.5 101.9l-.2 .2M355.5 105.7v3M355.6 108.6l-.1 .1M355.6 102.9h.2"/>
<path d="M355.6 110.2l.2 .3M355.6 102.9v7.3M355.8 102.9v7.6M356.7 106.4h1v1.5h-1zM371.8 106.4h1v1.5h-1zM373.7 102.9h.2M373.7 110.5h3.8M373.7 102.9v7.6M373.9 108.6l.1 .1M373.9 110.2l-.2 .3M373.9 110.2h4.1M373.9 102.9v7.3"/>
<path d="M374 105.7h-.1M374 101.9l.2 .2M374 101.9l-.3 1M374 105.7v3M374 105.7h.3M374 108.7h.3M374.1 101.8l-.1 .1M374.1 101.8h.2M374.2 102.1l-.3 .8M374.3 105.7v3M374.3 101.8l-.1 .3M374.5 112.6l.3 .8"/>
<path d="M374.5 112.6l1.7 .5M374.5 117.6l.3 .9M374.5 117.6l1.7 .5M374.8 113.4l.8 .3M374.8 118.5l.8 .2M375.1 112l.9 .2M375.1 112l-.6 .6M375.1 112l.3 .9M375.1 117l-.6 .6M375.1 117l.9 .2M375.1 117l.3 .9M375.4 112.9l-.6 .5"/>
<path d="M375.4 112.9l.2 .8M375.4 117.9l-.6 .6M375.4 117.9l.2 .8M376 112.2l.2 .9M376 112.2l-.6 .7M376 117.2l.2 .9M376 117.2l-.6 .7M376.2 113.1l-.6 .6M376.2 118.1l-.6 .6M377.5 110.5h.3M377.5 110.5v-.3l.3 .3M377.5 110.5v9.8"/>
<path d="M377.8 117.8l.4 .4v7M377.8 110.5v9.8M378 110.2l.2 .2v2.3l-.4 .5M378 113v5M384.3 106.7v14.4M119.2 120.6h6M125.5 120.8h73.6M125.5 120.3l-.3 .3M209.1 120.8h74.3M283.4 120.3h4.8M283.4 120.6h4.8M288.2 120.3h.2"/>
<path d="M288.2 120.3v.3M288.4 120.3l-.2 .3M351.4 123.2h2.5M351.4 123.2l.6-.2v.4zM351.8 120.3h.2M351.8 120.3l.2 .3M352 120.3v.3M352 120.3h25.5M352 120.6h25.5M357.8 120.6l-.5 .5h-5.5l-.4-.3M362.7 123.2h8.4M364.2 123l.6 .2-.6 .2z"/>
<path d="M364.8 123.2l.6-.2v.4zM371.8 120.6l.5 .5h14M374.6 123.2h3.6M377.5 120.3v.3M377.5 120.3h.3M377.6 123l.6 .2-.6 .2zM377.8 120.3l-.3 .3M378.2 120.6l-.4 .5M384.2 120.5h.3l-.2 .6zM57.8 158.2v2.8M90.4 149.6l.6-.1v.3zM90.4 149.6h20.5"/>
<path d="M90.4 147.6v37.5M90.5 158.7v26.5M90.5 158.7l28.5 .2M90.5 158.7h3.8M94.3 158.7v26.5M94.3 158.7l.1 .2M119 158.9v26.2M119 159v.5M119 159v-.3h-24.6v26.5M119 159.5v25M119 158.8v.1M119 159.5h6.5"/>
<path d="M119.2 158.7v26.5M119.2 158.7h6M119.2 158.7l-.2 .3M119.7 149.6h41.9M125.2 158.7v26.5M125.2 158.7l.3 .3h76M125.5 158.6h75.9M137.4 149.5l.6 .1-.6 .2zM138 149.6l.6-.1v.3zM138 147.6v24.4M138.5 159.7l-1.6 .7M148 158.5v-.7h3.2a1.05 1.05 0 0 0 1.5 0 1.05 1.05 0 0 0 0-1.5 1.05 1.05 0 0 0-1.5 0h-3.2l.1-2.4 .5-.3h13.8l.5 .3 .1 .4 .1-.4 .5-.3h13.6a.73 .73 0 0 1 .8 .7v2h-3.2a1.03 1.03 0 0 0-1.5 0 1.03 1.03 0 0 0 0 1.5 1.03 1.03 0 0 0 1.5 0h3.2v.7"/>
<path d="M149.2 155.1v.4M149.2 156.3v.5h1.2M149.2 155.5h1.2M149.2 158.5l.6-.3 .5 .3M149.4 154.8h.7M150.4 155.1v.4M150.4 156.3v1.5M150.4 157.3h-1.2v.5M152.3 156.1v1.9M158.2 156.5a1.03 1.03 0 0 1 1.5-.2h6.6a1.03 1.03 0 0 1 1.4 0 1.03 1.03 0 0 1 0 1.5 1.03 1.03 0 0 1-1.4 0h-6.6a1.01 1.01 0 0 1-1.3 0 1.01 1.01 0 0 1-.2-1.3zM160.6 158.5l.7-.4 .6 .4M160.8 158.5l.5-.3 .4 .3"/>
<path d="M162.6 153.7h.8M163 153.7v4.8M164.1 158.5l.6-.4 .7 .4M164.3 158.5l.4-.3 .5 .3M173.7 156.1v1.9M175.6 155.1v.4M175.6 156.3v1.5M175.6 157.3h1.2v.5M175.7 155.5h1.1M175.7 158.5l.5-.3 .6 .3M176.8 155.1v.4M176.8 156.3v.5h-1.2"/>
<path d="M187.4 149.5l.6 .1-.6 .2zM188 149.6l.6-.1v.3zM188 147.6v24.4M200.2 155.3l2 6.4M200.4 155.3l2 6.3-4 4 4 12.7-4 4 2 6.3M200.5 155.2l1 3.2M201.3 158.5h-75.8v27h73.9M201.5 158.4l1 3.2zM210.2 155.3l2 6.4M210.4 155.3l2 6.3-4 4 4 12.7-4 4 2 6.3M210.5 155.2l2 6.4M211.4 158.6h72"/>
<path d="M211.5 159h76.7M215.3 149.6h.1M217.9 149.6h-50.9M223.3 149.6h33.7M250.3 149.5l.6 .1-.6 .2zM250.9 149.6l.6-.1v.3zM250.9 147.6v13.5M250.9 156.3h3.3a1.03 1.03 0 0 1 1.4 0 1.03 1.03 0 0 1 0 1.5 1.03 1.03 0 0 1-1.4 0h-3.3M250.9 154.3l.2-.5 .4-.2h13.8l.5 .3 .1 2.4h-3.2a1.03 1.03 0 0 0-1.5 0 1.03 1.03 0 0 0 0 1.5 1.03 1.03 0 0 0 1.5 0h3.2v.7M250.9 153.7h.4M252 158.5l.7-.4 .7 .4M252.2 158.5l.5-.3 .5 .3"/>
<path d="M261.7 156.1v1.9M262.8 149.5l.6 .1-.6 .2zM263.4 149.6l.6-.1v.3zM263.4 147.6v13.1h29.3M263.6 155.1v.4M263.6 156.3v1.5M263.6 157.3h1.2v.5M263.6 155.5h1.2M263.7 158.5l.5-.3 .5 .3M264.8 155.1v.4M264.8 156.3v.5h-1.2M273.3 149.6h-12.7"/>
<path d="M276.8 149.6h11.6M283.4 158.5v27M283.4 159.2h4.8M287.8 149.5l.6 .1-.6 .2zM288.2 159l.2 .1-.2 .1M288.2 159v.2M288.2 159.2v25.5M288.4 147.6v37.1M295 158.5l.2 .6h-.3zM295 158.5v11.5M297 158.5h-85.7M49.2 179.6v1.1"/>
<path d="M49.2 162.7h11.7v-1.7h-11.7v18.6M49.2 178.3h9.4v4M49.2 179.6h1.8v2.7M49.7 179.6v2.6h1.3M50.9 161v-2.8h8.4v2.8M51 165h-1.3v2.9M60.9 161.5h1.2M62.1 161.5v16.8M62.1 161.5l3.7 .3M62.3 179h-1.3v2.8h1.3M65.8 162h24.6M68.3 160.3v-2.8h3.7v2.8"/>
<path d="M74.9 162v-1.7h-9.1v22h-16.6v-1.6M86 162.1v3.5M86 162.1h1.9M86 165.6h1.9M87.9 162v3.8l-22.1-.4-3.7-.7h-11.1v3.2h-1.8M125.5 167.4l73.4 .1M125.5 179.5h75.7M125.5 179h76.2M125.5 164.5h74M125.5 165h73.5M136.7 172h33.3M138.9 160.1l-2 .9"/>
<path d="M139.2 172l.6-.2v.3zM151.6 168.8l-1.2 2.8M163.5 169.2h2.3M163.8 170.1l.9 1.3M164.7 169.2v2.2M165.5 170.1l-.8 1.3M187.1 161.4l1 .4M198.2 165.7l4 12.6M198.5 165.6l4 12.6M198.6 166.5h-73.1M202.2 161.5l-4 4M202.2 178.2l-4 4"/>
<path d="M202.5 161.7l-4 4M202.5 178.4l-4 4M208.2 165.7l4 12.6M208.5 165.6l4 12.6M208.6 166.5h74.8M208.9 167.5h74.5M209 165h74.4M209.5 164.5h73.9M211.2 179.5h72.2M211.7 179h71.7M212.2 161.5l-4 4M212.2 178.2l-4 4"/>
<path d="M212.5 161.7l-4 4M212.5 178.4l-4 4M250.9 161.1v.7M250.9 161.1h1.1M262 171.1a2.17 2.17 0 0 1 3.1 .4 1.25 1.25 0 0 1-1.2 1.7h-1a1.28 1.28 0 0 1-1.1-.8 1.28 1.28 0 0 1 .2-1.3zM262.2 172h2.5M262.4 161.1h2M263.4 170.7v2.5M290.7 160.7l.2 .6h-.4zM290.7 160.7v9.3M290.7 173.5v9.7M295 173.5v12"/>
<path d="M358.1 172.8h9.1M360 177.2h.3l-.1 .6zM360.2 172.8l.1 .6h-.3zM360.2 168.3v9.5M362.6 161.1v2.3M362.6 162.3h2.3M363.5 161.4l1.4 .9M364.9 162.3l-1.4 .8M365.2 170.8l.6-.1v.3zM365.2 168.8v4a2.5 2.5 0 0 0-2.5 2.5 2.5 2.5 0 0 0 2.5 2.5M365.2 170.8h5.8M366.6 170.7l.6 .1-.6 .2z"/>
<path d="M367.2 168.8v4M367.2 172.8a2.5 2.5 0 0 1 2.5 2.5 2.5 2.5 0 0 1-2.5 2.5h-9.1M382.3 173.2h10.2M49.2 180.7h.5M60 182.3v-4h2.3v4M65.8 182h24.6M90.4 185.1l.1 .1M90.5 185.2h3.8M94.4 185.2h.1M94.4 185.1l-.1 .1M116.9 190.9l-1.2 2.8M119 185.1h-28.6"/>
<path d="M119 185.1h.1M119 184.5v.5M119 185v.2h-24.6M119 184.5h6.5M119 185l.2 .2M119.2 185.2h6M128.2 187.7h2.3M128.5 188.6l.9 1.4M129.4 187.7v2.3M130.2 188.6l-.8 1.4M136.9 183.5l1.6 .7M136.9 182.9l2 .9"/>
<path d="M138 184.3l.1 .6h-.2zM138 182.1v8.4h-24.2M188.1 182.1l-1 .4M198.2 182.3l2 6.4M198.5 182.2l2 6.4M199.2 185h-73.7l-.3 .2M208.2 182.3l2 6.4M208.5 182.2l2 6.4M209.2 185h79M263.4 184.3l.1 .6h-.3zM263.4 184.3l-.2 6.2h22.6M263.4 183.2h29.3"/>
<path d="M263.5 182.1l-.1 2.2M267 190.9l-1.1 2.8M277.5 187.7h2.3M277.8 188.6l.9 1.4M278.7 187.7v2.3M279.5 188.6l-.8 1.4M283.4 184.7h4.8M288.2 184.7h.2M288.2 184.7v.3M288.4 184.7l-.2 .3M290.5 182.6h.4l-.2 .6zM294.9 184.9h.3l-.2 .6z"/>
<path d="M297 185.5h-87.7M4 245.2h123v47.8M4 253.7h123M4 259.4h123M52.4 245.2v47.8M83.5 253.7v5.7M104.7 253.7v5.7M216 253h200M216 248h65M216 258h65M228.6 243v15M255.2 243v15"/>
<path d="M281 243v50M296 243v30M346 243v30M361 243v30M381 253v20M392 253v20M416 243h-200v50M4 265h123M4 270.6h123M4 276.2h123M84.9 279.3h1.3M85.5 278.6v1.3"/>
<path d="M216 278h65M216 273h200M216 263h165M216 268h65M231 263v15M256 263v15M311 273v20M393.4 260.5l9-2.5v10l-9-2.5zM4 281.8h123M4 287.4h123M83.5 287.4v5.6M84.9 280.6h1.3"/>
<path d="M104.7 287.4v5.6M267.4 287.2h1.2M267.4 286h1.2M268 285.5v1.1"/>
<circle cx="106.7" cy="36.7" r="1.68"/>
<circle cx="106.7" cy="36.7" r="1.76"/>
<circle cx="147.9" cy="36.9" r="1.05"/>
<circle cx="154.4" cy="36.9" r="1.69"/>
<circle cx="154.4" cy="36.9" r="1.74"/>
<circle cx="160.9" cy="36.9" r=".5"/>
<circle cx="160.9" cy="36.9" r=".76"/>
<circle cx="167.4" cy="36.9" r="1.68"/>
<circle cx="167.4" cy="36.9" r="1.73"/>
<circle cx="173.9" cy="36.9" r="1.05"/>
<circle cx="250.9" cy="36.2" r="1.09"/>
<circle cx="263.4" cy="36.2" r="1.09"/>
<circle cx="106.7" cy="58.2" r="1.75"/>
<circle cx="106.7" cy="58.2" r="1.68"/>
<circle cx="128.1" cy="51.4" r="1.42"/>
<circle cx="128.1" cy="43.4" r="1.49"/>
<circle cx="128.1" cy="43.4" r="1.43"/>
<circle cx="128.1" cy="51.4" r="1.5"/>
<circle cx="147.9" cy="57.9" r="1.05"/>
<circle cx="154.4" cy="57.9" r="1.72"/>
<circle cx="154.4" cy="57.9" r="1.69"/>
<circle cx="160.9" cy="57.9" r=".5"/>
<circle cx="160.9" cy="57.9" r=".75"/>
<circle cx="167.4" cy="57.9" r="1.67"/>
<circle cx="167.4" cy="57.9" r="1.72"/>
<circle cx="173.9" cy="57.9" r="1.05"/>
<circle cx="280.9" cy="51.4" r="1.42"/>
<circle cx="280.9" cy="51.4" r="1.51"/>
<circle cx="280.9" cy="43.4" r="1.51"/>
<circle cx="280.9" cy="43.4" r="1.42"/>
<circle cx="161.3" cy="64.1" r="1.36"/>
<circle cx="161.3" cy="64.1" r="1.29"/>
<circle cx="164.7" cy="64.1" r="1.36"/>
<circle cx="164.7" cy="64.1" r="1.29"/>
<circle cx="171.3" cy="68.6" r=".98"/>
<circle cx="252.7" cy="64.1" r="1.36"/>
<circle cx="252.7" cy="64.1" r="1.31"/>
<circle cx="150" cy="99.5" r="1.36"/>
<circle cx="150" cy="99.5" r="1.5"/>
<circle cx="150" cy="99.5" r="1.3"/>
<circle cx="157.4" cy="95.2" r=".99"/>
<circle cx="157.4" cy="95.2" r=".84"/>
<circle cx="157.4" cy="95.2" r=".5"/>
<circle cx="159.7" cy="95.3" r="1.1"/>
<circle cx="159.7" cy="95.3" r="1.15"/>
<circle cx="162.1" cy="95.3" r="1.15"/>
<circle cx="162.2" cy="95.3" r="1.1"/>
<circle cx="165" cy="99.5" r="1.49"/>
<circle cx="165" cy="99.5" r="1.35"/>
<circle cx="165" cy="99.5" r="1.3"/>
<circle cx="176" cy="99.5" r="1.36"/>
<circle cx="176" cy="99.5" r="1.5"/>
<circle cx="176" cy="99.5" r="1.3"/>
<circle cx="252.9" cy="99.5" r="1.34"/>
<circle cx="252.9" cy="99.5" r="1.5"/>
<circle cx="252.9" cy="99.5" r="1.3"/>
<circle cx="263.9" cy="99.5" r="1.29"/>
<circle cx="263.9" cy="99.5" r="1.5"/>
<circle cx="263.9" cy="99.5" r="1.35"/>
<circle cx="128" cy="107.1" r="1.43"/>
<circle cx="128" cy="107.1" r="1.51"/>
<circle cx="280.9" cy="107.1" r="1.43"/>
<circle cx="280.9" cy="107.1" r="1.5"/>
<circle cx="354.1" cy="117.8" r="2.01"/>
<circle cx="354.1" cy="112.8" r="1.75"/>
<circle cx="354.1" cy="117.8" r="1.76"/>
<circle cx="354.1" cy="112.9" r="2"/>
<circle cx="354.1" cy="112.8" r="1.69"/>
<circle cx="354.1" cy="117.8" r="2.1"/>
<circle cx="354.1" cy="112.8" r="2.1"/>
<circle cx="354.1" cy="117.8" r="1.7"/>
<circle cx="375.4" cy="117.8" r="2.01"/>
<circle cx="375.4" cy="112.9" r="2"/>
<circle cx="375.4" cy="112.8" r="1.69"/>
<circle cx="375.4" cy="117.8" r="2.1"/>
<circle cx="375.4" cy="112.8" r="2.1"/>
<circle cx="375.4" cy="117.8" r="1.7"/>
<circle cx="375.4" cy="117.8" r="1.74"/>
<circle cx="149.8" cy="155.3" r=".61"/>
<circle cx="161.3" cy="155.3" r=".61"/>
<circle cx="161.3" cy="155.3" r=".76"/>
<circle cx="164.7" cy="155.3" r=".61"/>
<circle cx="164.8" cy="155.3" r=".75"/>
<circle cx="176.3" cy="155.3" r=".62"/>
<circle cx="252.7" cy="155.3" r=".76"/>
<circle cx="252.7" cy="155.3" r=".61"/>
<circle cx="264.2" cy="155.3" r=".62"/>
<circle cx="131.3" cy="168.9" r=".82"/>
<circle cx="131.3" cy="175" r=".83"/>
<circle cx="138" cy="172" r="1.26"/>
<circle cx="138" cy="160.7" r="1.11"/>
<circle cx="151" cy="170.2" r=".98"/>
<circle cx="188" cy="160.7" r="1.11"/>
<circle cx="188" cy="172" r="1.26"/>
<circle cx="250.9" cy="160.7" r="1.11"/>
<circle cx="262.9" cy="172" r="3.5"/>
<circle cx="263.4" cy="160.7" r="1.1"/>
<circle cx="277.7" cy="175" r=".83"/>
<circle cx="277.7" cy="168.9" r=".82"/>
<circle cx="116.3" cy="192.3" r=".99"/>
<circle cx="138" cy="183.2" r="1.1"/>
<circle cx="188" cy="183.2" r="1.1"/>
<circle cx="250.9" cy="183.2" r="1.1"/>
<circle cx="263.4" cy="183.2" r="1.09"/>
<circle cx="266.5" cy="192.3" r=".98"/>
</g>
<path d="M412.4 262.3a2.5 2.5 0 0 0-4.1-1.1 2.5 2.5 0 0 0 1 4.2 2.5 2.5 0 0 0 3.2-2.9l-.1-.2" fill="none" stroke="#000" stroke-width=".3" stroke-dasharray="30.5 1.3 1.3 1.3" stroke-dashoffset="24.5" stroke-linecap="butt"/>
<path d="M414.8 261.5a5 5 0 0 0-8.3-2 5 5 0 0 0 2.2 8.3 5 5 0 0 0 6.2-6l-.1-.3" fill="none" stroke="#000" stroke-width=".3" stroke-dasharray="30.5 1.3 1.3 1.3" stroke-dashoffset="16.7" stroke-linecap="butt"/>
<g fill="none" stroke="#000" stroke-width=".3" stroke-dasharray="6.3 1.3 1.3 1.3 5.1">
<path d="M200.4 30.7l2 6.4M202.4 37.1l-4 4M210.4 30.7l2 6.4M212.4 37.1l-4 4M198.4 57.7l2 6.4M202.4 53.7l-4 4M208.4 57.7l2 6.4M212.4 53.7l-4 4M200.4 93.9l2 5.6M202.4 99.5l-4 4M210.4 93.9l2 5.6M212.4 99.5l-4 4"/>
<path d="M198.4 118.7l2 5.6M202.4 114.7l-4 4M208.4 118.7l2 5.6M212.4 114.7l-4 4M200.4 155.3l2 6.3M210.4 155.3l2 6.3M202.4 161.6l-4 4M202.4 178.3l-4 4M212.4 161.6l-4 4M212.4 178.3l-4 4M198.4 182.3l2 6.3M208.4 182.3l2 6.3"/>
</g>
<path d="M198.4 103.5l4 11.2M208.4 103.5l4 11.2" fill="none" stroke="#000" stroke-width=".3" stroke-dasharray="6.3 1.3 1.3 1.3 5.1" stroke-dashoffset="4.9"/>
<path d="M198.4 41.1l4 12.6M208.4 41.1l4 12.6M198.4 165.6l4 12.7M208.4 165.6l4 12.7" fill="none" stroke="#000" stroke-width=".3" stroke-dasharray="6.3 1.3 1.3 1.3 5.1" stroke-dashoffset="4.1"/>
<path d="M364.8 108.5v16.6" fill="none" stroke="#000" stroke-width=".3" stroke-dasharray="30.5 1.3 1.3 1.3" stroke-dashoffset="24.1"/>
<path d="M262.2 171.9h-1.2M263.5 170.7v-1.3M263.5 173.2v1.2M264.7 171.9h1.3" fill="none" stroke="#000" stroke-width=".3" stroke-dasharray="30.5 1.3 1.3 1.3"/>
<path d="M410 255.7v14.9" fill="none" stroke="#000" stroke-width=".3" stroke-dasharray="30.5 1.3 1.3 1.3" stroke-dashoffset="25"/>
<path d="M403.4 263l12.6-.1" fill="none" stroke="#000" stroke-width=".3" stroke-dasharray="30.5 1.3 1.3 1.3" stroke-dashoffset="26.1"/>
<path d="M216 248v5" fill="none" stroke="#000" stroke-width=".3" stroke-dasharray="30.5 1.3 1.3 1.3" stroke-dashoffset="29.9"/>
<path d="M126.9 58.4v-21M160.9 57.9v-21M248.9 58.3v-21M282.7 58.1v-21" fill="none" stroke="#f00" stroke-width=".3" stroke-dasharray="30.5 1.3 1.3 1.3" stroke-dashoffset="21.9"/>
<g fill="#000">
<path d="M350.8 119.4l.6 .2-.6 .2z"/>
<path d="M178.8 36.9l.2 .6h-.4zM178.6 57.3h.4l-.2 .6zM384.3 91.1l.2 .6h-.3zM384.2 120.5h.3l-.2 .6zM290.7 160.7l.2 .6h-.4zM290.5 182.6h.4l-.2 .6zM295 158.5l.2 .6h-.3zM294.9 184.9h.3l-.2 .6zM360.2 172.8l.1 .6h-.3zM360 177.2h.3l-.1 .6z"/>
<path d="M189.3 27.8l.6 .2-.6 .1zM131.9 28l.6-.2v.3zM287.8 27.5l.6 .1-.6 .2zM282.7 27.6l.6-.1v.3zM248.2 20.4l.6 .2-.6 .1zM160.9 20.6l.6-.2v.3zM287.8 149.5l.6 .1-.6 .2zM263.4 149.6l.6-.1v.3zM366.6 170.7l.6 .1-.6 .2zM365.2 170.8l.6-.1v.3z"/>
<path d="M90.4 86.4l.6-.1v.3zM287.8 86.3l.6 .1-.6 .2zM147.9 31.4l.6-.1v.3zM173.3 31.3l.6 .1-.6 .2zM147.9 59l-.2 .6h.4zM160.9 58.7l-.1 .6h.2zM90.4 20.6l.6-.2v.3zM160.3 20.4l.6 .2-.6 .1zM90.4 28l.6-.2v.3zM126.3 27.8l.6 .2-.6 .1zM90.4 149.6l.6-.1v.3zM137.4 149.5l.6 .1-.6 .2zM139.2 172l.6 .1v-.3zM138 149.6l.6-.1v.3zM187.4 149.5l.6 .1-.6 .2zM138 184.3l-.1 .6h.2zM263.4 184.3l-.2 .6h.3z"/>
<path d="M364.8 123.2l.6-.2v.4zM377.6 123l.6 .2-.6 .2z"/>
<path d="M364.2 123l.6 .2-.6 .2zM351.4 123.2l.6-.2v.4z"/>
<path d="M250.9 149.6l.6-.1v.3zM262.8 149.5l.6 .1-.6 .2zM188 149.6l.6-.1v.3zM250.3 149.5l.6 .1-.6 .2zM188 149.6l.6-.1v.3zM250.3 149.5l.6 .1-.6 .2z"/>
</g>
<g font-size="6.3">
<text x="282.1" y="250.3">名称</text>
<text x="347.1" y="250.3">图号</text>
<text x="282.1" y="260.3">材质</text>
<text x="347.1" y="260.3">质量</text>
<text x="383.3" y="262.1">视</text>
<text x="383.3" y="269.9">图</text>
<text x="282.1" y="270.3">版次</text>
<text x="347.1" y="270.3">比例</text>
</g>
<g font-size="4.2">
<text x="4.8" y="237.6">注意：1.行走平行度（正面+侧面），450行程内，≤±0.03mm，1000行程内，≤±0.05mm。</text>
<text x="12.2" y="243.3">2.本体形变，450行程内，≤±0.03mm，1000行程内，≤±0.05mm。</text>
<text x="18.6" y="251.3">型号/规格</text>
<text x="70.6" y="251.3">GTH5-750-BC-M10-C4</text>
<text x="301.9" y="249.5">GTH5-750-BC-M10-C4</text>
<text x="14.4" y="258.3">螺杆型号/规格</text>
<text x="19.7" y="263.9">有效行程</text>
<text x="63.7" y="258.3">1205</text>
<text x="86.5" y="263.9">750</text>
<text x="89.9" y="258.3">1210</text>
<text x="111.7" y="258.3">1220</text>
<text x="19.7" y="269.5">精度等级</text>
<text x="87.6" y="269.5">C7</text>
<text x="259" y="267">2022/7/23</text>
<text x="19.7" y="275.2">马达容量</text>
<text x="74.9" y="275.2">100W（无刹车）</text>
<text x="15.5" y="280.8">重复定位精度</text>
<text x="86.7" y="280.8">0.02</text>
<text x="9.1" y="286.4">感应开关方式及数量</text>
<text x="72.7" y="286.4">外挂型三只（C4）</text>
<text x="15.5" y="292">建议最快速度</text>
<text x="60.5" y="292">250MM/S</text>
<text x="86.7" y="292">500MM/S</text>
<text x="107.4" y="292">1000MM/S</text>
</g>
<g font-size="4.1">
<text x="268.3" y="173.6">I</text>
<text x="386.4" y="172">I</text>
<text x="382.3" y="177.2">1 : 1</text>
</g>
<g font-size="3.5">
<text x="111.2" y="21.8">141 滑台原点位置</text>
<text x="195.2" y="21.8">750 有效行程</text>
<text x="102.9" y="27.5">73</text>
<text x="110.3" y="27.5">1</text>
<text x="164.4" y="29.2">116</text>
<text x="290.3" y="28.9">11.50</text>
<text x="303" y="28.9">1 滑台极限位置</text>
<text x="97" y="31">滑台极限位置</text>
<text x="165.1" y="32.7">52</text>
<text x="180.1" y="48.8" transform="rotate(-90 180.1 48.8)">42</text>
<text x="126.9" y="69.7">4 x M5 贯穿</text>
<text x="162.5" y="69.8">2 x</text>
<text x="174" y="69.8">3 H7</text>
<text x="187.9" y="69.8">7</text>
<text x="191.9" y="87.7">970.20</text>
<text x="385.6" y="106.7" transform="rotate(-90 385.6 106.7)">60</text>
<text x="336.8" y="119.1">基准面</text>
<text x="353.9" y="124.5">26.70</text>
<text x="371.1" y="124.5">27</text>
<text x="110.9" y="150.9">95.20</text>
<text x="161.7" y="150.9">100</text>
<text x="218" y="150.9">700</text>
<text x="257" y="150.9">25</text>
<text x="273.3" y="150.9">50</text>
<text x="365" y="160.5" transform="rotate(-90 365 160.5)">6</text>
<text x="357.9" y="164.8" transform="rotate(-90 357.9 164.8)">+0.012</text>
<text x="361.4" y="163" transform="rotate(-90 361.4 163)">0</text>
<text x="142.2" y="171.5">2 x</text>
<text x="153.8" y="171.5">5 H7</text>
<text x="167.6" y="171.5">6</text>
<text x="292" y="173.5" transform="rotate(-90 292 173.5)">45</text>
<text x="296.3" y="173.5" transform="rotate(-90 296.3 173.5)">54</text>
<text x="361.4" y="168.3" transform="rotate(-90 361.4 168.3)">5</text>
<text x="371" y="172.1">2</text>
<text x="113.8" y="190">16 x M5</text>
<text x="132.2" y="190">15</text>
<text x="264.8" y="190">4 x M5</text>
<text x="281.5" y="190">15</text>
<text x="119" y="193.6">4.40 贯穿</text>
<text x="269.2" y="193.6">4.40 贯穿</text>
<text x="221.4" y="246.8">1</text>
<text x="221.4" y="251.8">2</text>
<text x="218.8" y="256.8">序号</text>
<text x="232.2" y="256.8">修 订 版 次</text>
<text x="257.5" y="256.8">设计变更编号</text>
<text x="228.2" y="261.8">设</text>
<text x="240.1" y="261.8">计</text>
<text x="252" y="261.8">变</text>
<text x="263.9" y="261.8">更</text>
<text x="219.1" y="266.7">设 计</text>
<text x="368.3" y="269.3">1:2</text>
<text x="219.1" y="271.7">校 核</text>
<text x="219.1" y="276.7">批 准</text>
<text x="222.9" y="282.7">技术要求：</text>
<text x="231.8" y="287.3">1、未标注公差全部 0.1</text>
<text x="231.7" y="291.8">2、未标注倒角全部C0.3</text>
</g>
</svg>
